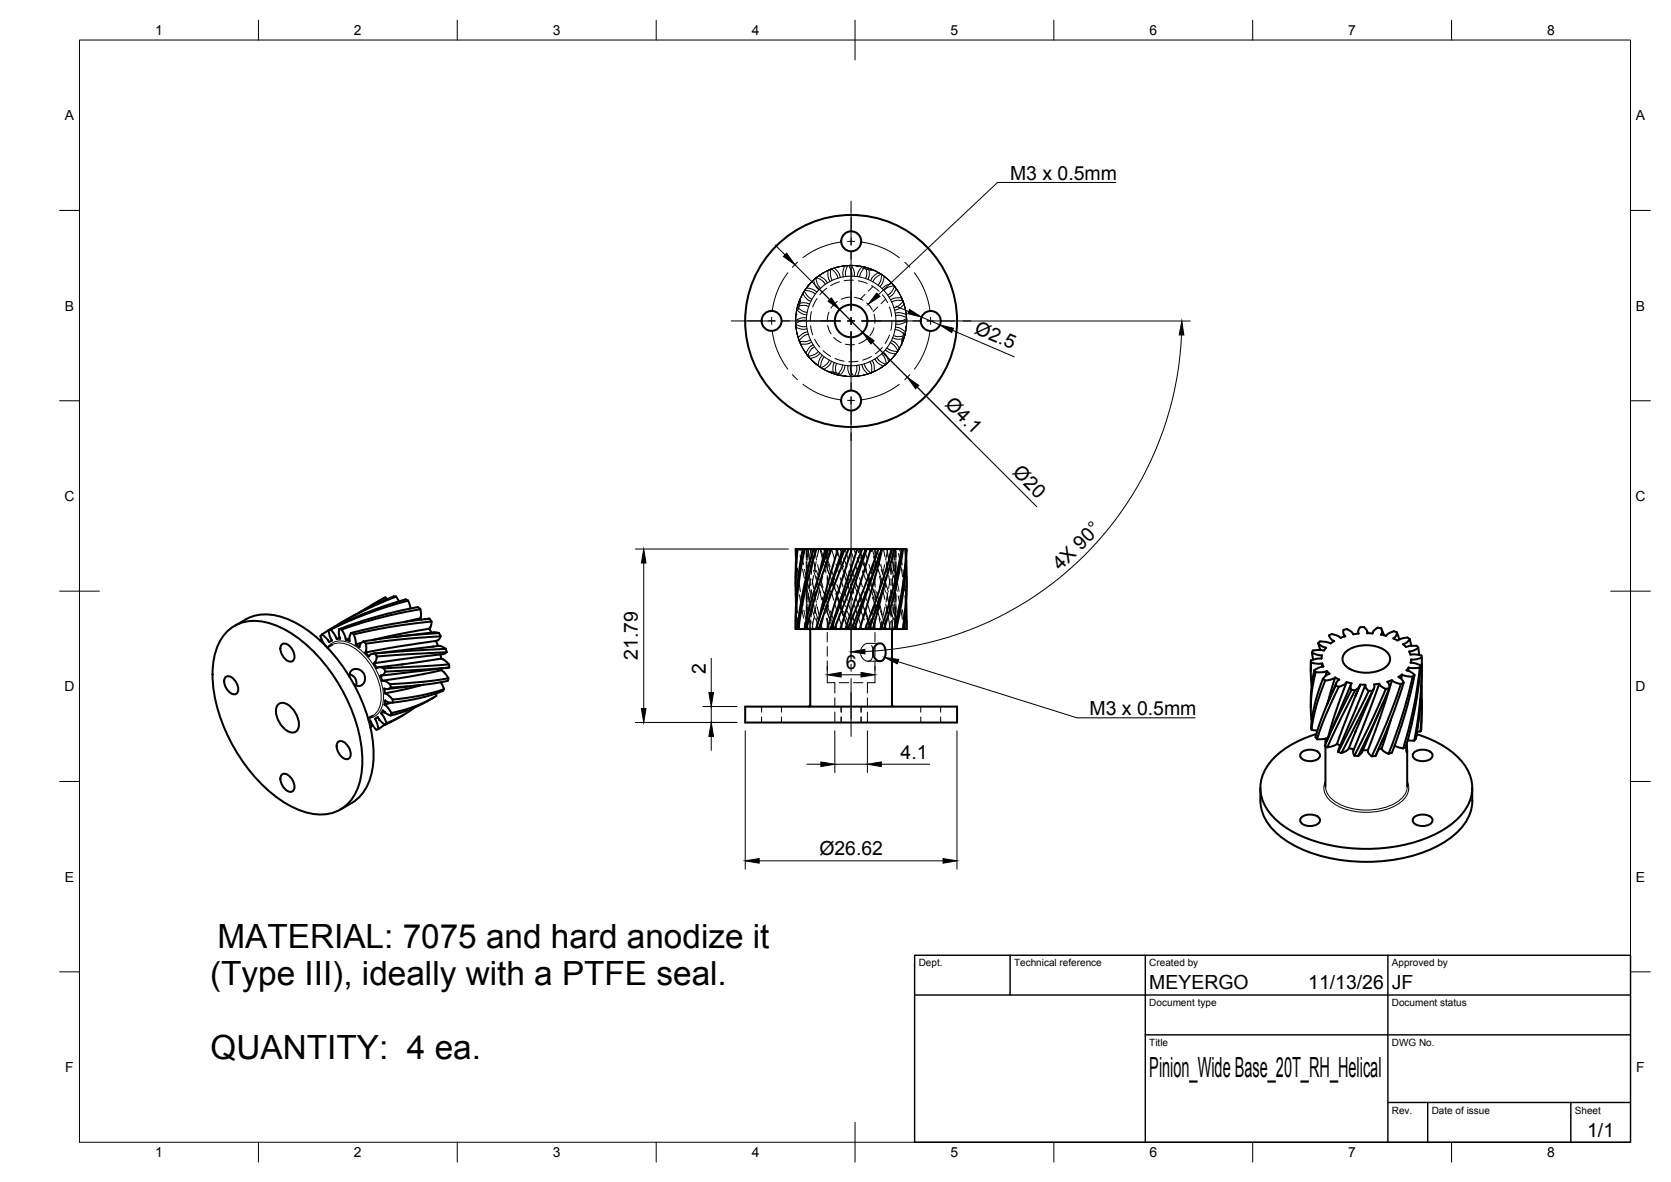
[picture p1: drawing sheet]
<svg xmlns="http://www.w3.org/2000/svg" width="420mm" height="297mm" viewBox="0 0 420 297" stroke-linecap="round" stroke-linejoin="round" font-family="sans-serif">
<!-- layer: Hidden -->
<g fill="none" stroke="#000" stroke-width=".25">
<path d="M200.1 80l-.1 .9M200.1 79.3l-.1 1.3M200.2 78.9l-.1 2.6M200.2 78.9l-.1 .9M200.2 78.4l-.2 1.8M200.3 77.9l-.1 .5M200.3 77.9l1.5 1 1.1 .2M200.3 77.9l-.1 1.5 .2-.5M200.4 77.4v.2M200.5 77.1l-.3 1.3M200.7 76.6l-.4 1.5M200.7 76.6l-.4 1.2"/>
<path d="M201 75.7l-.3 .9M201.2 75.2l-.1 .1M201.3 74.8l-.5 1.4 .4-1.2-.3 1M201.3 75.5l-.6 2.3M201.4 74.7l-.9 2.4M201.4 74.7h.1M201.4 74.7l-.4 .8M201.8 73.8l.5-.8-.9 1.7M201.8 73.8l-.4 .9M201.8 73.8l.9 1.2 1.2 .7M202 73.5l-.4 .7M202.3 73l1.7 .3 1 .6"/>
<path d="M202.6 72.7l-.8 1.3M202.6 72.7l-.7 1M202.6 72.7l-.3 .3M202.6 72.7l-.5 .7M202.8 79.9v2.1M203.1 71.9l-.5 .8M203.3 77l-.9-.3-1.9 .3-.2 .9M203.6 76.4l-.7 2.1M203.6 71.4l-.6 .7M203.6 71.4l-.8 1M203.8 71.1l-1.6 2M203.9 71l-.8 .9 .2-.2"/>
<path d="M204 78.3l-.3 2.4M204.1 70.8l-.5 .6M204.2 70.7l1.1-.9-.7 .7 .4 1.3 .9 1.1M204.5 70.4l-.9 1M205.1 69.9l.9-.6 1.1 .7 .9 1.1 1.3-.7-.5-1.1 .1-1.6 1-.3 .9 1.1 .5 1.2 1.3-.2v-1.2l.5-1.3 .1-.3h.9l.7 1.5v1.2l1.4 .2 .3-1.2 1-1.3 .9 .4 .2 1.7-.4 1 1.3 .6 .5-.9 1.5-1 .8 .5-.3 1.6-.7 1 .9 1 .9-.7 1.7-.5 .5 .8-.6 1.2-1.1 .9 .6 1.2 1.2-.4 1.6 .1 .2 1-1 .9-1.3 .4 .3 1.4 1.1-.1 1.5 .6 .2 1-1.6 .6-1.2 .1-.1 1.3 1.2 .4 1.2 1-.3 .9-1.8 .1-.9-.3-.6 1.2 1.1 .8 .8 1.3-.6 .7-1.5-.3-1.1-.7-.9 1 .8 1.1 .4 1.4-.8 .6-1.2-.7-.9-1.1-1.2 .7 .4 1.1-.1 1.7-1 .2-.9-1.1-.5-1.2-1.3 .2v1.3l-.5 1.3-.1 .2h-.9l-.7-1.5v-1.2l-1.3-.2-.4 1.2-1 1.3-.9-.4-.2-1.7 .4-1-1.2-.6-.9 1.1-1.2 .8-.8-.5 .4-1.6 .7-1-1-1-1.2 .9-1.4 .3-.5-.8 .6-1.2 1.1-.9-.6-1.2-1.2 .4h-1.6l-.2-1 1-1 1.3-.4-.3-1.4-1.2 .1-1.3-.5-.2-.1-.1-.9 1.6-.7h1.2l.1-1.4-1.1-.3-1.3-1.1 .3-.9 1.8-.1 1 .3 .6-1.2-1.2-.8-.8-1.3 .6-.7 1.5 .3 1.1 .7 .9-1-.6-.7zM205.3 69.8l1.5 .8 .7 .8M205.4 73.4l-1.2 1.8M205.4 75l-1 2.2M205.6 69.5l-1.2 1M205.6 69.5l-.9 .8M205.6 69.5l-.3 .3M205.6 69.5l-.7 .6"/>
<path d="M206.4 69l-.8 .5M206.9 68.6l-.8 .5M207 68.6l-1.1 .7M207.3 68.4l-2.2 1.5M207.4 68.4l-.9 .5M207.9 72.4l-1.8 1.7M208 71.1l-1.7 1.3M208.2 68l-.8 .4M208.2 68v1.7l.5 1M208.4 78.4l-.4 2.3M208.6 67.8l.5-.2-.9 .4M209.1 67.6l1 1.1 .6 1.2"/>
<path d="M209.5 67.5l-1.5 .6M209.5 67.5l-1.2 .4M209.5 67.5l-2.1 .9M210 67.3l-2.4 .9M210.4 67.2l-.9 .3M210.5 75.8l-1.5 1.6M211 67l-.9 .3M211.1 67l-1.3 .4M211.1 70.8l-2.2 1M211.3 69.7l-2 .7M211.4 67l-2.5 .7M211.5 66.9l-1 .2"/>
<path d="M212.4 66.8l-.9 .1M212.4 66.8l-.5 1.5 .1 1.3M212.8 66.7h.5l-.9 .1M213.2 66.7l2.5 .1M213.3 66.7l.8 1.5 .1 1.2M213.7 74.7l-2.2 .5M213.8 66.7l-1.6 .1M213.8 66.7l-1.3 .1M213.8 66.7l-2.3 .2M213.8 66.7h.9M214.1 66.7l1.3 .1M214.4 66.7l-2.6 .2"/>
<path d="M214.4 66.7l1.9 .2M214.6 70.4l-2.4 .2M214.8 69.4l-2.2 .1M214.9 74.7l2.1 .8M214.9 66.7l.9 .1M215.8 70.6l2.3 .6M216.2 69.6l2 .6M216.3 66.9l1.3 .3M216.3 66.9l.5 .1M216.6 66.9l1.5 .4M216.8 67l-1.5-.2 .4 .2M216.8 67l.9 .2 .2 1.9-.2 .9"/>
<path d="M216.8 67l-1 1.4-.3 1.1M216.9 67.4l2.3 .6M216.9 67l1.2 .3M217.1 67l.2 .1M217.5 74l-1.2 1.1M217.5 67.1l2.4 .9M217.9 76.1l.9 .9 .5 .9M218.1 67.3l.9 .3M218.4 67.4l1.4 .6M218.4 67.4l1.2 .5M218.7 67.5l.9 .4M219.1 71.8l2 1.4"/>
<path d="M219.2 67.7l.8 .4M219.4 67.8h.1M219.5 70.8l1.8 1.2M219.5 72l-1.1 1.1M219.6 67.9h.1M219.8 79l.2 2.2M220 68.1h.1M220 68.1l1.7 .9-.8-.5M220 68.1l.9 .4M220.4 68.3l.7 .4M220.7 77.2l-1.2 1.1M220.7 68.4l1.3 .8"/>
<path d="M220.9 68.5l-1.2 .9-.8 1.1M221 68.6l1 .6M221.2 68.7l.8 .5M221.5 68.9l2 1.6M221.6 69l.4 .2M221.7 69l-.3 1.6-.6 1.1M221.9 74.1l1.3 2M222 69.2l.8 .6M222.2 73l1.4 1.7M222.3 69.4l1 .8M222.5 69.6l.8 .6M222.7 75.2l-1.2 1.1"/>
<path d="M222.9 69.9l1.4 1.3M223.3 70.2l.6 .6M223.6 70.5l.7 .7M223.6 77.2l.6 2.3M223.9 70.9l.7 .6M224.2 71.1l.9 1.2M224.2 75.9l.7 2M224.3 71.2l.6 .7-.3-.4M224.3 71.2l-1.5 .5-1 .8M224.4 71.3l.7 1M224.6 71.6l.5 .7M224.8 71.8l1.4 2.1"/>
<path d="M224.9 71.9l.2 .4M224.9 71.9l-.8 1.6-.9 .7M225.1 78.7l1.3-.1 1.5 .5M225.1 72.3l.6 .7M225.2 79.3v2.2M225.4 72.5l.7 1.1-.6-.8M225.8 73.2l.5 .8M226.3 74l.9 2.1M226.3 74l.4 .9M226.4 74.3l1 2.4M226.6 74.7l.6 1.4M226.7 74.9l.4 .8-.2-.4"/>
<path d="M226.7 74.9h-1.7l-1.1 .5M226.8 75l.4 1.1M227 75.6l.7 2.4M227.1 75.7l-1.1 1.1-1.2 .6M227.2 76.1l.3 .9M227.3 76.4l.3 1.3M227.4 76.8l.2 .8M227.5 77.2l.2 .9M227.7 78.1l.3 2.3M227.7 78.1l.2 1M227.8 78.5l.2 2.5M227.9 78.9l.1 1.5"/>
<path d="M227.9 79.2l.1 1.2M227.9 79.1v.9v-.5M227.9 79.8v2.6M227.9 80l-1.4 .8h-1.2M200 80.9l.2 1.6M200 80.9l.1 1.2M200 80.9l.3 2.3M200 80.3l.2 2.6M200.1 81.8v-.5v.9M200.1 82.2l.2 1M200.1 82.2l1.5 .5 1.3-.1M200.3 83.2l.2 .9"/>
<path d="M200.3 83.3l.7 2.5M200.4 83.6l.3 1.3M200.4 83.7l.2 .9M200.5 84.3l.3 .9M200.6 84.6l1 2.4M200.8 85.2l.6 1.4M200.8 85.2l.5 1.1M200.8 85.2l.9 2.1M201.1 86.1l-.1-.5 .3 .9M201.3 86.5l.4 .8M201.7 87.3l.5 .8M201.8 87.4l1.4 2.1"/>
<path d="M202 87.7l.6 1.1M202 87.7l.5 .8M202.3 88.3l.6 .8M202.8 80.5l-1.3 .1-1.4 .7M202.9 89.1l1 1.1M202.9 89.1l.7 .9M202.9 89.1l.2 .3M202.9 89.1l.5 .7M203.1 83.4l.7 2M203.2 84l-1.2 .5-1 1.1M203.8 90.1l.9 1M203.8 90.2l.9 .9"/>
<path d="M203.8 81.8l.6 2.3M204.1 86l-1.1 .4-1.7 .1M204.2 90.5l.5 .6M204.4 90.8l.9 .8-.3-.3M204.4 86.6l1.4 1.7M204.5 90.9l2 1.5M204.7 91.1l1 .8M204.7 91.1l.8 .6M204.8 87.1l-.9 .7-.8 1.6M204.8 85.2l1.3 2M205.3 91.5l.7 .6M206 92.1l1.3 .8"/>
<path d="M206 92.1l1 .7M206 92.1l.4 .3M206 92.1l.8 .5M206.2 88.8l-.9 .8-1.5 .5-.7-.7 1 1.1M206.8 89.3l1.8 1.2M206.9 92.7l.7 .4M206.9 88.1l2 1.4M207.1 92.8l-.8-.5 1.7 1M207.1 92.8l.9 .5M207.2 89.7l-.6 1-.3 1.6M208 93.3h.1M208 93.3l.9 .3"/>
<path d="M208.1 93.3l2.4 .9M208.1 81.8l.9 2.1M208.2 93.4l1.4 .5M208.4 93.4l1.2 .5M208.4 93.5h.1M208.4 93.5l.9 .3M208.6 93.5h.1M208.8 93.4l2.3 .5M209 93.7l.9 .3M209.1 90.8l-.7 1.1-1.3 .9M209.7 84.8l1.8 1.3M209.8 91.1l2.1 .6"/>
<path d="M209.9 94l1.5 .4M209.9 94l1.2 .3M209.9 90.1l2.3 .7M210.4 91.3l-.3 1 .2 1.8 .9 .2M210.4 94.2l1.3 .2M210.8 94.2l.1 .1M211.2 94.3l.5 .1M211.7 94.4l1.9 .2M212.2 94.5l.9 .1M212.3 94.5l2.5 .1M212.3 94.3l.4 .2-1.5-.2M212.5 91.8l-.3 1.1-1 1.4"/>
<path d="M212.6 86.5l2.2 .1M212.6 94.6h1.3M213.3 94.6h.9M213.8 91.9l.1 1.2 .8 1.5M215.4 91.8l-2.2 .1M215.5 94.5l-1.3 .1M215.6 94.5l-.9 .1h.5M215.8 90.8l-2.4 .1M215.8 94.5l-1.6 .1M216 91.7l.1 1.4-.5 1.4M216.2 94.5l-2.5 .1M216.5 94.4l-2.3 .2"/>
<path d="M216.5 94.4l-.9 .1M217.5 94.2l-1 .2M217.9 85.2l-1.9 1.1M217.9 94.1l-.9 .2M218.2 94l-1.2 .3M218.5 93.9l-.8 .2M218.8 90.9l-2.1 .7M219.1 93.7l-2.5 .7M219.1 89.6l-2.2 .9M219.3 90.6l.5 1.1v1.7l-.9 .3-1-1-.6-1.3M219.4 93.5l-.5 .2M219.7 93.4l-1.2 .5"/>
<path d="M219.8 82.4l-1.1 2M220 93.3l-1.5 .6M220.4 93.1l-2.4 1M220.5 89.9l.7 .8 1.5 .9M220.6 92.9l-2.1 1M220.6 92.9l-.8 .5M221.5 92.5l-.9 .4M221.7 88.9l-1.7 1.3M221.8 87.3l-1.7 1.6M221.9 92.2l-.8 .5M222.1 88.5l.9 1 .4 1.5M222.1 92l-1.1 .7"/>
<path d="M222.4 91.8l-.8 .5M222.8 91.5l-.4 .3M222.9 91.4l-2.2 1.5M223 87.4l1 .7 1.7 .2M223.1 91.2l-.7 .6M223.4 91l-1 .8M223.6 90.8l-1.2 1M223.6 84.2l-1 2.1M223.8 90.6l-1.1 1 .7-.6M223.9 86.1l-1.3 1.8M224.1 85.6l1.2 .7 .9 1.2M224.1 90.3l-.6 .6"/>
<path d="M224.3 80.7l-.3 2.3M224.7 89.6l-1.3 1.4M225 89.2l-1.1 1.3M225.1 82.8l-.6 2.1M225.1 82.2l1.1 .2 1.5 1M225.2 88.9l-.8 1.1M225.4 88.7l-.5 .7M225.7 88.3l-.3 .4M225.8 88.2l-1.6 2M225.9 87.9l-.5 .8M226.1 87.6l-.7 1.1M226.2 87.5l-.5 .8z"/>
<path d="M226.3 87.4l-.9 1.3M226.4 87.1l-.4 .7M226.6 86.7h.1M226.6 86.7l-.4 .8M226.8 86.3l.4-1.2-.5 1.4M226.9 86.1h-.1M227 85.8l-.4 .9M227.1 85.4l-.3 .8zM227.3 83.5l-.6 2.3M227.4 84.8l-.3 .8M227.5 84.2l-.8 2.4M227.6 83.7v.2"/>
<path d="M227.6 82.4l.3-.5-.2 1.5M227.7 83.6l-.3 1.2M227.7 83.4l-.2 1-1.9 .2-.9-.3M227.7 83.2l-.3 1.6M227.8 82.9l-.3 1.4M227.8 82.9l-.1 .5M227.9 82l-.1 .9M227.9 81.5l-.1 1M228 80.8l-.1 1.2M228 80.4l-.1 1M228 81.1l-.1 .9M200.1 138h.1"/>
<path d="M200.2 139.2l.2 2.4M201 138v.3M201.2 139.5l.4 2.3M201.3 138l.1 .4M201.6 139.6l.4 2.3M202.8 138v2.8M202.8 138.5v1.6M202.9 138l-.1 1.8M202.9 138l.2 2M203.1 138l.2 .7M203.2 138l.3 2.8M203.3 138l-.2 2.8"/>
<path d="M203.6 139.9l.6 2.3M203.7 138l.2 .8M203.9 138l-.3 1.8M204.1 138l.3 2.3M204.3 140l.6 2.2M204.8 138l.5 2.7M205 138l-.5 2.7M205.9 138l-.4 2M206.2 138l.6 2.5M206.3 138l.4 1.1M206.7 139.1l.8 2.2M207.1 138l.4 1.1"/>
<path d="M207.2 138l.8 2.7M208 138v1.9M208.7 138l-.6 2.2M209.1 138l.8 2.6M210.1 138l.5 1.5M210.8 139.1l-.4-1.1 .8 2.7M211.2 138l.5 1.1M212 138l-.8 2.5M212.5 138l.8 2.6M213.8 138l.2 .5M213.8 138l.9 2.7M214 138.5h.1"/>
<path d="M214.2 138l-.2 .5M214.7 138l.4 1M215.6 138l.4 .9M216 138l.8 2.5M216.1 138l.7 2M217.3 138l.8 2.7M217.7 138l-.6 1.8M218.9 138l.3 .7M219.3 138l.6 2.2M219.6 139.8l.8 2.2M220 138.6l-.2-.6 .6 1.6M220 138v1.9"/>
<path d="M220.4 139.7l.8 2.3M220.5 138l.7 2.7M220.8 138l-.8 2.7M222.1 138l.4 2M222.7 138l.1 .2M223 138l.5 2.7M223.2 139.4l.6 2.3M223.2 138l-.5 2.7M223.4 138l.1 .2M223.8 139.3l.7 2.3M223.9 138l-.3 2.3M224.1 138l.3 1.8"/>
<path d="M224.7 138l.2 2.8M224.8 138l-.3 2.8M225.1 138l-.1 2M225.1 138l.1 1.8M225.3 138l-.1 2.8M225.3 138.5v1.6M225.9 139.1l.5 2.3M226.2 138l.1 .5M226.5 139.6l.4 2.4M227.5 138l.1 1.9M227.7 138l.2 2.7M200 156l.1 2.1"/>
<path d="M200 145l.1 1.9M200.1 148.1l.1 2.4M200.2 151.7l.1 2.4M200.2 140.7v.5M200.3 142.4l.1 2.3M200.3 151.7l.2 2.4M200.4 155.2l.3 2.9M200.5 142.8l.2 2.3M200.6 145.9l.3 2.4M200.6 155.2l.4 2.9M200.9 146.3l.4 2.4M201 149.5l.4 2.3"/>
<path d="M201.4 149.8l.5 2.4M201.6 153l.5 2.3M201.8 143l.5 2.3M202.1 153.3l.5 2.4M202.3 143.1l.5 2.3M202.3 156.5l.3 1.6M202.5 146.5l.6 2.3M202.8 155.3v2.8M202.8 151.7v2.4M202.8 149.1v2.4M202.8 144.6v2.4M202.8 141v2.4"/>
<path d="M202.8 141.3v1.5M202.8 149.5v1.6M202.8 152.3v1.5M202.8 150.5l.1-2.4 .1 2.4M202.8 152.7l.1 2.4M202.8 142l.1 2.4M202.8 145.5v2.4M202.8 156.1v2M202.9 156.8l.3 1.3M202.9 156.3l.2 1.8M203 145.5l.1 2.4M203 142l-.1 2.3"/>
<path d="M203 152.6l-.1 2.3M203.1 146.6l.6 2.3M203.1 151.7l.2 2.4M203.1 144.6l-.1 2.3M203.2 155.3l-.3 2.8M203.2 141.2l.2 2.4M203.3 149.1l.2 2.4M203.3 149l-.2 2.4M203.4 150l.6 2.3M203.5 155.3l.3 2.8M203.5 141l-.3 2.4M203.5 144.7l.3 2.4"/>
<path d="M203.5 151.7l-.2 2.4M203.6 152.7l.4 2.3M203.7 142l.3 2.3M203.8 145.5l-.3 2.3M203.9 155.8l-.3 2.3M204 148.3l.3 2.3M204 148.2l-.3 2.3M204 150l.7 2.3M204.2 156.2l.2 1.9M204.2 145.5l.4 2.4M204.3 141.9l-.4 2.4M204.3 153.4l.7 2.3"/>
<path d="M204.4 152.2l-.4 2.4M204.5 151.8l.5 2.4M204.6 144.6l-.4 2.4M204.6 143.3l.7 2.3M204.6 155.3l-.4 2.8M204.6 141.4l.5 2.4M204.8 149l.5 2.3M205 153.4l.7 2.3M205.1 148.7l-.5 2.3M205.2 155.3l.6 2.8-.5-1.2M205.2 141.1l-.4 2.4M205.3 151.8l-.5 2.3"/>
<path d="M205.3 143.4l.7 2.3M205.3 144.9l.5 2.4M205.5 152.5l.5 2.4M205.6 141.9l.5 2.3M205.6 146.8l.8 2.2M205.9 155.8l-.5 2.3M205.9 144.8l-.6 2.7M206 148.3l-.5 2.3M206.1 156.9l.4 1.2M206.1 148.4l.5 2.4M206.3 156l.5 2.1M206.4 145.4l.5 2.3"/>
<path d="M206.4 146.8l.8 2.2M206.7 150.1l.6 1.7M206.7 150.1l.8 2.3M206.9 144.8l-.6 2.3M206.9 151.9l.6 2.3M207 155.3l-.7 2.8M207.1 141.7l.6 2.3M207.1 140.2l.8 2.2M207.2 148.9l.6 2.3M207.5 150.2l.8 2.2M207.7 153l.7 2.2M207.8 141.4l-.6 2.3"/>
<path d="M207.8 155.4l.8 2.7M207.8 142.4l.8 2.3M207.9 151.9l-.6 2.3M207.9 153.5l.8 2.3M207.9 140.2l.8 2.3M208 145.1l.6 2.3M208 141.1v2.4M208 144.6v2.4M208 148.2v2.4M208 151.8v2.4M208 155.4v2.3M208 158.9v2.4"/>
<path d="M208.1 152.3l.7 2.3M208.3 141.8l.6 2.4M208.3 143.5l.8 2.3M208.8 153.5l.8 2.3M208.8 156.3l.6 1.8M208.9 148.4l-.7 2.3M209 148.6l.6 2.2M209 145.8l.8 2.2M209.1 155.8l.7 2.3M209.1 156.9l.5 1.2M209.1 143.6l.9 2.2M209.3 145.3l.6 2.3"/>
<path d="M209.5 146.9l.9 2.2M209.8 156.1l-.5 2M209.8 145l-.6 2.3M210 152l.7 2.2M210 156.9l.5 1.2M210.1 149.2l.8 2.2M210.2 141.8l.7 2.2M210.3 148.7l.7 2.3M210.4 146.9l.9 2.2M210.8 150.2l.9 2.2M210.9 152.7l-.7 2.2M210.9 141.6l-.7 2.3"/>
<path d="M211 140.7l.8 2.2M211 155.4l.9 2.7M211.2 140.3l.9 2.2M211.2 152.3l.8 2.3M211.3 145.2l.7 2.3M211.3 152.6l.7 2.2M211.3 152.6l.8 2.2M211.3 152.1l.7 2.3M211.5 141.8l.8 2.3M211.7 150.2l.9 2.2M211.9 149.3l-.7 2.2M212.1 153.6l.9 2.2"/>
<path d="M212.1 140.2l.9 2.3M212.1 144l.8 2.3M212.3 148.6l.8 2.3M212.4 155.7l.8 2.4M212.4 155.5l.8 2.6M212.5 143.6l.9 2.2M212.6 145.2l.7 2.3M213 145.8l-.7 2.3M213 153.6l.9 2.2M213.1 156.5l-.5 1.6M213.3 147.4l.7 2.1 .6-1.7M213.4 156.9l.5 1.2"/>
<path d="M213.4 152l.7 2.3M213.4 143.6l.9 2.2M213.7 141.8l.7 2.2M213.7 148.6l.7 2.3M213.8 146.9l.9 2.2M214 153.8l-.5 1.6M214 142.8l-.6 1.9M214 153.8h.1M214 153.8l.6 1.8M214 142.7l.7 2.2M214.5 155.4l.9 2.7M214.8 146.9l.8 2.2"/>
<path d="M214.8 145.1l.7 2.3M214.8 152l.7 2.3M215 156.7l.5 1.4M215.1 141.8l.7 2.3M215.1 146.1l.8 2.2M215.2 150.2l.8 2.2M215.5 140.1l.9 2.2M215.6 155.5l-.8 2.6-.4-1.2M215.7 144.3l-.8 2.3M215.9 148.6l.7 2.2M215.9 155.4l.8 2.7M216.1 150.2l.8 2.2"/>
<path d="M216.1 145.2l.8 2.3M216.3 149.4l.7 2.3M216.4 140l.9 2.3M216.5 153.6l.8 2.2M216.7 152.1l-.7 2.3M216.7 140.9l-.7 2.3M216.8 143.4l.9 2.3M216.9 152l.7 2.2M217.1 141.6l.7 2.3M217.2 141.1l.7 2.3M217.2 148.6l.7 2.3M217.4 153.5l.8 2.3"/>
<path d="M217.4 152.8l.8 2.3M217.7 143.4l.8 2.2M217.7 148.7l-.7 2.3M218 155.4l.8 2.7M218.1 146.8l.8 2.2M218.2 145l.6 2.3M218.2 152l.7 2.3M218.3 144.5l.8 2.3M218.5 141.8l.6 2.3M218.6 156.2l.6 1.9M218.6 156.9l.5 1.2M218.8 145.3l-.7 2.3"/>
<path d="M218.9 155.8l-.7 2.3-.4-1.2M219 146.7l.8 2.3M219.2 148.4l.6 2.3M219.2 155.5l.8 2.6M219.4 150.1l.8 2.2M219.5 145.3l.6 2.2M219.5 147.9l.7 2.2M219.7 141.8l-.6 2.4M219.9 152.3l-.7 2.3M220 141.1v2.4M220 144.6v2.4M220 148.2v2.4"/>
<path d="M220 151.8v2.4M220 155.4v2.3M220 158.9v2.4M220.1 151.9l.6 2.3M220.2 150.1l.8 2.2M220.2 141.4l.7 2.3M220.4 148.7l.6 2.3M220.6 153.5l.7 2.2M220.6 151.3l.7 2M220.8 140.7l.5 1.5M220.8 148.9l-.6 2.3M220.8 143.2l.8 2.2"/>
<path d="M221 155.3l.7 2.8M221.1 144.8l.6 2.3M221.3 152.2l.5 2.3M221.4 153.5l.7 2.2M221.5 141.9l.5 2.3M221.6 143.1l.7 2.2M221.7 145.4l-.6 2.3M221.7 156.9l.4 1.2M221.7 156l-.4 2.1M222 146.5l.7 2.3M222 148.3l.5 2.3M222.1 155.6l.5 2.5"/>
<path d="M222.2 145.3l.6 2.4M222.4 141.9l-.5 2.3M222.5 156.9l.4 1.2M222.5 152.5l-.5 2.4M222.7 146.5l.7 2.3M222.7 145l-.6 2.6M222.7 151.8l.5 2.3M222.8 141.1l.4 2.4M222.8 155.3l-.6 2.8M223 148.9l.4 2.3M223 149.9l.7 2.3M223.2 149l-.4 2.3"/>
<path d="M223.4 141.5l-.5 2.3M223.4 155.3l.5 2.8M223.5 144.6l.3 2.4M223.5 151.8l-.4 2.4M223.6 152.4l.4 2.3M223.7 141.9l.4 2.4M223.7 149.9l.6 2.3M223.8 145.5l-.4 2.4M223.9 156.2l-.3 1.9M224 148.2l.3 2.3M224 153.4l.6 2.3M224 148.3l-.3 2.3"/>
<path d="M224.2 142.8l.6 2.3M224.2 155.9l.3 2.2M224.2 145.5l.3 2.3M224.3 142l-.3 2.3M224.4 152.7l-.4 2.3M224.5 151.7l.2 2.4M224.5 141l.3 2.4M224.5 144.7l-.3 2.4M224.6 155.3l-.4 2.8M224.6 153.4l.6 2.3M224.7 149l.2 2.4M224.7 142.8l.6 2.3"/>
<path d="M224.7 149.1l-.2 2.4M224.9 155.3l.2 2.8M224.9 141.2l-.3 2.4M224.9 144.6l.1 2.3M224.9 151.7l-.2 2.4M225 152.6l.1 2.3M225 142l.1 2.3M225 146.3l.6 2.3M225 145.5l-.1 2.4M225.1 156.3l-.2 1.8M225.2 156.1v2l-.3-1.3M225.2 145.5l.1 2.4"/>
<path d="M225.2 150.5l-.1-2.4-.1 2.4M225.2 152.7l-.1 2.4M225.2 142l-.1 2.4M225.3 155.3l-.1 2.8M225.3 151.7v2.4M225.3 149.1v2.4M225.3 144.6l-.1 2.4M225.3 141v2.4M225.3 141.3v1.5M225.3 149.5v1.6M225.3 152.3v1.5M225.5 156.8l.3 1.3"/>
<path d="M225.6 146.2l.5 2.4M225.8 149.8l.5 2.3M226.3 149.7l.4 2.4M226.5 153.3l.4 2.3M226.6 142.6l.3 2.3M226.9 153.3l.3 2.3M227 143.2l.4 2.3M227.1 156.8l.1 1.3M227.1 146.1l.3 2.4M227.4 156.8l.1 1.3M227.5 146.7l.2 2.4M227.5 149.7l.2 2.3"/>
<path d="M227.8 141.1l.1 2.4M227.8 150.3l.1 1.4M227.8 153.2l.1 2.4M227.9 144.7l.1 2.6M227.9 156.8l.1 1.3M191.5 177.6v1.4M196.5 177.6v1.4M208 169.7v1.9h1.8M208 162.5v2.4M208 166.1v2.4M209.9 171.6v2.6M209.9 175.4v2.4"/>
<path d="M209.9 179v2.6M211 171.6h2.4M211.5 177.6v1.4M214.6 171.6h2.4M216.4 164.3l.7 1.4 1.1 .5M216.5 177.6v1.4M218.1 171.6v2.6M218.1 175.4v2.4M218.1 179v2.6M218.2 161.7l-.9 .3-.8 1.2M218.2 166.2h3.1M218.2 161.7h3.1"/>
<path d="M219.2 162.2l.3 1.4M219.5 164.3l-.4 1.4-.3 .3-.6 .2M220 169.7v1.9h-1.8M220 162.5v2.4M220 166.1v2.4M231.5 177.6v1.4M236.5 177.6v1.4M191.5 180.2v1.4M196.5 180.2v1.4M211.5 180.2v1.4M216.5 180.2v1.4M231.5 180.2v1.4"/>
<path d="M236.5 180.2v1.4"/>
</g>
<!-- layer: Visible -->
<g fill="none" stroke="#000" stroke-width=".51">
<path d="M200.3 138l.2 .1-.4 6.4 .1 7.2M200.3 138l-.3 9.3M200.3 138h-.2l.1 2.7M200.5 138h1.4M201.8 138h.5l-1 5.1-.7 5.7-.6 9.3M201.8 138l-1.4 9.5-.3 6.2-.1 4.4M202.3 138h2.3M205.3 138h2.2M208.2 138h.1M208.2 138h-.7l-1.6 6.8M208.2 138l-1.5 4.2M209.1 138h1.6"/>
<path d="M211.9 138h.5M211.9 138h-1.2l-2.6 8.9-2.2 8.9M211.9 138l-5.2 15.3M213.3 138h.9M214.2 138h1.3l-1.5 4.8M214.2 138l-3.9 12.2-2.3 7.9M215.5 138h1.3M217.7 138h.2M217.9 138h1l-4.9 15.8M217.9 138l-3.9 11.5M218.9 138h2M221.3 139.1l-6.5 19"/>
<path d="M221.7 138h.1M224.3 138h-2.5l-2.6 10-3 10.1M224.9 138h1.8M227.1 138h.8M56.9 158.9a10.1 10.1 0 0 1 10.4-2.4 30.8 30.8 0 0 1 16.1 12.7 40.3 40.3 0 0 1 7.7 22 14.1 14.1 0 0 1-4.4 11.5 11 11 0 0 1-11 1 33.7 33.7 0 0 1-15.7-13.9 38 38 0 0 1-6.5-22.2 14 14 0 0 1 3.4-8.7zM59 157.3a12.8 12.8 0 0 1 8-2.9 21.5 21.5 0 0 1 13.4 6.5 42.7 42.7 0 0 1 13.5 27.8 15.7 15.7 0 0 1-3.4 11.5l-2.1 1.6-2.8 1.6M80.9 159.4a.93 .93 0 0 0 0 1.4l1 1.5M82.6 158.4l.3 1.5 .5 1-.2 .1M82.6 158.4l-1.7 1.1 1.4 1.1 .5 .8 .7-.5M83.1 158.2l-.5 .2M85.3 158.1l-.1 1.3 .3 1.1M85.3 158.1l.6 .1"/>
<path d="M88.3 159.1l.7 .3M88.9 159.4l.5 1.5v1M96.9 150.1l-3.4 2M97.3 150.6a.68 .68 0 0 0-1.2 0l-5.7 3.3M99.6 149.9h-.6l-5.7 2.5-7.6 4.1M99.6 149.9l-8.2 3.6-4.2 2.2-4.5 2.7M99.6 149.9l.7 1.2M102.6 150.9a2.35 2.35 0 0 0-2.3 .2l-9 3.2-8.7 4.1M103.2 152.9l-.3-1.3a.47 .47 0 0 0-.6-.6l-4.7 1.4-5.3 1.8-9.2 4 1 1.2 .6 1.2M105.7 155.4l.2-.6-.1-1.1a.37 .37 0 0 0 0-.4 .37 .37 0 0 0-.5-.1l-5.2 1-5.4 1.3-8.8 2.7 .8 1.4 .3 1.2 .8-.4M105.7 155.4l-4 .9M105.7 155.4l.3 .3"/>
<path d="M105.7 153.1a1.52 1.52 0 0 0-2-.3l-6.1 1.4-4.7 1.3-7.6 2.6M107.9 158l.6 1M107.9 155.5l-9.2 1.3-9.6 2.1a1.02 1.02 0 0 0-1.1 .9l-.1 1.3M107.9 155.5l-1.1 .1M108 155.5l.5 .7M108.5 156.2l-.2 1.2-.4 .6-7.8 1.4-6.2 1.4M108.5 156.2l-10.4 1.4-9.2 1.8M110.4 159.1l-10.9 .9-8.1 1.2-.7 .6-.3 .8-.9-.7M110.4 159.1l-1.2-.2-10.2 1.2M110.4 159.1l.4 .8M200.5 158.1l1.1-7.8 1.6-7.1 1.4-5.2h.7l-2.6 9.4-1.1 5.3-.8 5.4M202.2 158.1l1.7-6.7 3-9.7 1.3-3.7h.9l-4.2 12.3-2.1 7.8"/>
<path d="M203.3 158.1l.4 .4v18.7M205.1 158.1l3.4-9.9 3.8-10 .1-.2h.9l-4.5 11.7-2.9 8.4M208.9 158.1l7.8-20 1-.1-7.9 20.1M213.2 158.1l4.4-11.2 3.3-8.9h.8l-3.7 10.1-3.9 10M214 142.8h.1M214 149.5l-2.7 8.6M214 153.8l-1.4 4.3M214 142.7l-5.2 15.4M217.5 158.1l3.9-10.6 2.9-9.5h.6l-2.2 8-4.3 12.1M221.3 150.1l-2.7 8M221.5 158.1l3.2-10.6 2-9.5h.4l-1.8 9.3-3 10.8M222.1 147.6l-2.6 10.5"/>
<path d="M224.7 158.1l-.4 .4v18.7M224.8 158.1l1.8-8.5 .7-4.7 .6-6.9-.2 5.7-.6 5.4-1.7 9M227.9 151.7v6.4M227.9 140.7l-.1 9.1-.8 8.3M228 156v2.1h-28M228 145l-.1 6.8-.6 6.3M334.9 159.3l1.4 .5 .8 .5 1.2-.4M334.9 159.3l-.7 .4 .1 .3 .5 .7 .6 .4M337.9 159.4l.2 .5M338.7 158.1a.83 .83 0 0 0-.9 .4 .83 .83 0 0 0 .1 .9l.4 .5M342 157.6l-.5 1 .1 .6-1.3 .2-.5-.7-1.2-.6M342 157.6a1.38 1.38 0 0 1 1.7 1l.1 .5"/>
<path d="M343.7 158.5l.3 .6M343.8 159.1l1.3 .1M346.4 157.8l-1 .8-.3 .6M346.4 157.7l.9 .2M347.3 157.9l.2 1-.3 .6 .7 .1a.72 .72 0 0 0 1-.3l1.6-.6M347.3 158l.7 1.7M350.5 158.6l.7 .3M351.2 158.9l.7 1.8M351.2 158.9l-.2 .9-.6 .7 1 .4M56.6 170.3a1.57 1.57 0 0 1 2.4 .7 3 3 0 0 1 .7 3.1 1.57 1.57 0 0 1-2.5-.6 3 3 0 0 1-.6-3.2zM70 177a2.59 2.59 0 0 1 3.4 .9 5.4 5.4 0 0 1 1.5 5.4 1.98 1.98 0 0 1-3.2 0 5.7 5.7 0 0 1-2-5.9zM70.7 162.1a1.57 1.57 0 0 1 2.5 .6 3 3 0 0 1 .6 3.2 1.57 1.57 0 0 1-2.4-.6 3 3 0 0 1-.7-3.2z"/>
<path d="M80.9 160.7l-.4 .3M83.5 162.1l-1.2 .7M85.4 160.2l-.7 .4M85.5 160.5l-.8 .1M87 160.8l.9 .3M87.9 169.4l.6 .3a2.26 2.26 0 0 1 1 2.6M87.9 170.2l.2-1.3 .4-.5 .5-.2 1.3 .1 1.1 .9 .4 1.5-.5 1.2-1 .5-.8-.1-.6-.4M90.9 161.6l-1.5 .3M91.4 161.2l.6 .6M91.9 164l.9 1M92 161.8l7.5-1 11.3-.9-.4 .7-.6 .4-10 1.5-7.9 1.5 .2-.7zM93.7 179.9l-1.2 .6"/>
<path d="M94 166.7l.7 1.2M94.2 164.2l.6 .8M95.6 169.8l.5-.1 .6-.6a.46 .46 0 0 1 .7-.4l15.5-.9zM95.6 169.8l.5 1.3M96.1 171.1l6.8-1.1 8.1-1.6 .8 .7 1 1.4-6.1 .8-7.8 .6a2.36 2.36 0 0 1-1.8-.6zM96.2 178.5l.7 .6 1.3 .7M96.3 178.5l-.5 .8M96.5 167.9l.4 .9M96.6 173l.2 1.2M96.7 178.9l-.9 .4 .7 .9 .7 1.5M98.1 171.9l.2 .9M98.4 176.6l-1.7 .5 .7 .6 1 1.5"/>
<path d="M98.4 179.2l-.1 .6M98.7 176.6l-1-.1-.9-.5-.1 1M98.7 175.8l.1 .8M101.2 179.8l-4.4 2.3M101.3 166.9l-6.1 .8M104.2 177.8l-3.2 2.1-3.8 1.8M106.6 172.1l-9.2 1.1M108.7 162.5l1.9-.2 1.5 .8M109 175.3l-5 2.6-2.7 1-3.1 .9M109.1 162.5l-15.3 1.8M109.6 161.1l.5 1.2M109.6 174.3l.1 .6-3.8 2-3.9 1.4-3.6 .9"/>
<path d="M110.7 164.4l.2 1.1M110.8 171.5l.6 1.1a.48 .48 0 0 1 .2 .6 .48 .48 0 0 1-.6 .2l-4.7 1.3-6.3 1a1.57 1.57 0 0 1-2.1-.8l-1.1-.7 5.9-1.2 3.3-.9M111 168v.4M111.7 173.2l-.5 .5-4.1 1.3-4.7 1.1-3.7 .5M112.1 163.1l-18.2 1.2-.8 .2-.4 .5M112.1 163l.2 .9M112.3 163.9l-.9 .5-17.4 2.3 .5-.5 .2-1.2M112.3 163.9l-17.6 1.1M112.6 171.1l-5.4 .9-8.9 .8-.9 .4-.8-.2M112.8 170.4l-.2 .7M112.9 167l-16.2 .9-1.6-.2-.4 .2M112.9 167l-1.2-1.1-.8-.4-10 1.5"/>
<path d="M112.9 167l.1 .7M187.4 177.6h53.2v4h-53.2zM203.7 177.2l-.4 .4M219.5 163.6v.7M220.1 162.2l.7-.4 .6-.1 .6 .2 .4 .6 .3 .9v1.1l-.3 .9-.7 .7-.6 .1-.6-.3-.8-1-.2-1.2zM224.3 177.2l.4 .4M329.6 166l.1 .5M329.9 164l1.4 .6 1.1 .1-.1 .8M329.9 164l.3 1.8M330.1 163.5l-.2 .5M330.5 168.4l.3 .5M331.4 161.6l.5-.4 1.7 .2 1 .3"/>
<path d="M332.3 165.5h-1.1l-1.6 .5v2.8M332.4 166.7l-.8 .1-1.9-.3-.1 2.8 .2 3M332.4 166.7v.9M332.5 166.7l.3 .8M332.6 170.6l.6 .4M332.8 167.5a3.8 3.8 0 0 0-2.4 1.1l-.2 1a36.8 36.8 0 0 0-.6 8.2M333.4 162.8l-.8-.3-1.2-.9 .6 1.8M333.4 162.8a.93 .93 0 0 1-1.3 .6l-2 .1M333.6 168.7l-1 .2h-1.8a27.8 27.8 0 0 0-1 12M333.6 168.7l-.3 1.1M333.6 168.6l.7 .7a2.64 2.64 0 0 0-1.9 1.9 39.4 39.4 0 0 0-2.8 11.7M333.8 176.7l1.9-6.4-.8 .4-1.7 .3a42.8 42.8 0 0 0-3.4 12.4"/>
<path d="M335.5 161.1l-.9 .6M335.7 170.3l1 .5-.6 .7-.2 .8M335.9 172.3a82.5 82.5 0 0 0-5 12.3l-.1 .7 .4 .5M335.9 172.3l.8 .3M336 171.6l-2.4 5.6M338.6 171.4l1.3 .3M338.6 163.6a8.9 8.9 0 0 1 9.9 0 2.49 2.49 0 0 1 1 2.5 2.49 2.49 0 0 1-1.7 2 9.1 9.1 0 0 1-9.2-.5 2.36 2.36 0 0 1 0-4zM339.6 172.1l-6 14.1M339.8 173.4l-4.6 9.3-2.1 4.7M339.8 173.3l.9 .2M339.9 171.8l-.3 .6 .2 1M340.8 174.8l-4.6 12.2"/>
<path d="M341.8 172.5l-1.1 2.6zM341.8 172.5h.1M343.3 172.1l.2 .8 .6 .8v.1l-7.6 15.2 .1-.9zM343.3 172.1l-1.3-.1-.4 .8a2.56 2.56 0 0 0-1.4 1.7l-6.4 13.3 1.5-.4 .9-.4M345.1 173.6h-.9M345.5 173l-4.8 11.2M346.8 171.8l-1.3 .2 .1 .5-.2 .6-8.1 16.2 1-.5 .9-.8M346.8 171.8l.5 .7 1.1 .7-3.1 7-4.7 9.7-.4-1.1zM349.3 172.9l-.9 .2M349.3 173l-3.8 8.7-4 8.3 1-1 5.3-12.4M350 170.9l-1.2 .4 .5 .8v.9M350 170.9l.6 .5 1.6 .5a151.5 151.5 0 0 1-7.3 18.2 1.55 1.55 0 0 1-1-1.5v-.1a191.2 191.2 0 0 0 6.1-17.6z"/>
<path d="M351.6 170.1l.8 .5 .5 1M352.5 169.5l-.9 .6M352.5 169.5l1 .4 1.7 .2a122.5 122.5 0 0 1-6.1 19.3M352.5 169.5l-.2 1.1M352.8 161.9l.7 .7M352.9 171.6a144.2 144.2 0 0 1-7.1 18.4l2-4.4M352.9 171.5l-.7 .4M353.5 162.6l1-.3h1.8l.3 .5M353.9 160.2l-1.7 .3-.8 .5M353.9 160.2l.6 .4M354.2 167.7l-.5 .8 .8 .2 1.2 .9M354.3 163.7l.3 .8h1.4l1.4 .2"/>
<path d="M354.5 160.6l.4 1.7M354.5 160.6l-.8 .9-.9 .4M354.7 166.5l1.1 .2 1.4 .5a102.8 102.8 0 0 1-3.7 20.5l-.7 .4M354.8 165.7l-.1 .8M355.7 169.6a120.3 120.3 0 0 1-5.7 19.6l-.9 .2M355.7 169.6l-.5 .4M356.6 162.8l.2 1.8M356.6 162.8l-1.1 .7-1.2 .2M357 167.8a103.6 103.6 0 0 1-4.2 20.3M357 167.8l-2 .1-.8-.1-.1 .8M357.2 167.2l-.2 .5M357.4 164.7l.1 .6"/>
<path d="M357.4 172.3l.1 6-.3 5.5M357.5 165.3a98.5 98.5 0 0 1-1.9 20.8M357.5 165.3l-1.4 .4h-1.3v.8M357.5 175.9l-.1 5.6-.2 2.3M357.5 166.9a96.7 96.7 0 0 1-1.5 18.8M70.7 194.8a1.57 1.57 0 0 1 2.5 .7 3 3 0 0 1 .6 3.1 1.57 1.57 0 0 1-2.4-.6 3 3 0 0 1-.7-3.2zM84.9 186.6a1.57 1.57 0 0 1 2.4 .7 3 3 0 0 1 .6 3.1 1.57 1.57 0 0 1-2.4-.6 3 3 0 0 1-.6-3.2zM92.7 181.1l.4-.1 .4 1 1.1 1.4M93.7 182.3l-.6 .5M95 180.3l-.5 .3M95.2 183.2l-.6 .2M96.7 182.1l-1.6 1.1-.3-1.5-.5-1 .7-.5 .4 .8 1.4 1.1"/>
<path d="M97.2 181.7l-.4 .4M316.9 198v3.3M327.2 189.1a3.4 3.4 0 0 1 4.6 .4 1.57 1.57 0 0 1-1.8 1.7 3 3 0 0 1-3-1v-.7zM329.7 182.8l.1 .6M329.8 183.4l1.4 .2M331 184.5a22.3 22.3 0 0 0-12.6 8.4 9.7 9.7 0 0 0 1.5 12.2 27.8 27.8 0 0 0 15.3 7.5 41.7 41.7 0 0 0 27-3.6 14.5 14.5 0 0 0 7.9-9.8 10.8 10.8 0 0 0-4.2-9.6 26.3 26.3 0 0 0-9.7-5.1M333.1 187.4l.7 .4M333.3 185.6v1.4M333.3 187.5v10.2M333.9 185.4l-.8 .3-1.9 .1M333.9 185.4a114.4 114.4 0 0 1 4.7-13.9l-.6 .5-1.4 .6a78.1 78.1 0 0 0-5.4 13.2M333.9 185.4h.1"/>
<path d="M336.2 187l.8 .3M336.5 189l.8 .2M339.2 188l1.2 .3M340.6 189.9l.9 .1M340.8 183.8l-1.6 4.2M342.7 188.5h1.2M345.8 190h-.9M347.4 188.2l.5 .6 1.2 .6M347.4 188.1l-.8 .2M349.7 180.8l-2.3 7.4M350.7 187.3l.7 .4 1.4 .4M353.7 187.1l.1 .9a.78 .78 0 0 1-.1 1l-.1-1.7"/>
<path d="M353.8 188.7v9M353.9 186l1.7 .1M355.5 189.1a3.4 3.4 0 0 1 4.6 .4 1.57 1.57 0 0 1-1.8 1.7 3 3 0 0 1-3-1v-.7zM356 185.6l-.4 .5M357.2 183.8l-.9 .1M370.2 198a12.7 12.7 0 0 1-1.5 8.3 21.5 21.5 0 0 1-12.3 8.4 42.9 42.9 0 0 1-30.9-2.2 15.6 15.6 0 0 1-8.2-8.6l-.4-2.7M327.2 205.4a3.4 3.4 0 0 1 4.6 .4 1.57 1.57 0 0 1-1.8 1.7 3 3 0 0 1-3-1v-.7zM355.5 205.4a3.4 3.4 0 0 1 4.6 .4 1.57 1.57 0 0 1-1.8 1.7 3 3 0 0 1-3-1v-.7z"/>
<circle cx="214" cy="60.6" r="2.51"/>
<circle cx="194" cy="80.6" r="2.51"/>
<circle cx="214" cy="80.7" r="4.1"/>
<circle cx="214" cy="80.7" r="26.6"/>
<circle cx="234" cy="80.7" r="2.51"/>
<circle cx="214" cy="100.7" r="2.51"/>
</g>
<!-- layer: Visible Narrow -->
<path d="M82.3 162.7a4.4 4.4 0 0 1 6-.9 15.9 15.9 0 0 1 8 15 4.2 4.2 0 0 1-3.7 3.7M83.5 162.1a5.5 5.5 0 0 1 6 1.1 15.8 15.8 0 0 1 6.3 13 4.8 4.8 0 0 1-2.1 3.7M333.3 196.3a4.4 4.4 0 0 0 2.1 5.7 16.4 16.4 0 0 0 16.3 0 4.4 4.4 0 0 0 2.1-5.7M333.3 197.7a5.5 5.5 0 0 0 4 4.6 15.8 15.8 0 0 0 14.4-1 4.8 4.8 0 0 0 2.1-3.6" fill="none" stroke="#000" stroke-width=".25"/>
<!-- layer: BORDER -->
<g fill="none" stroke="#000" stroke-width=".25">
<path d="M20 10.1h390v276.9h-390zM65 5.1v5M115 5.1v5M165 5.1v5M215 5.1v10M265 5.1v5M315 5.1v5M365 5.1v5M15 52.9h5M410 52.9h5M15 100.7h5M410 100.7h5"/>
<path d="M15 148.6h10M405 148.6h10M15 196.4h5M410 196.4h5M15 244.2h5M410 244.2h5M65 287v5M115 287v5M165 287v5M215 282.1v9.9M265 287v5M315 287v5"/>
<path d="M365 287v5"/>
</g>
<!-- layer: TITLEBLOCK -->
<path d="M230 240.1h180v46.9h-180zM230 250h180M254 240.1v9.9M288 240.1v46.9M349 240.1v46.9M288 260.1h122M349 277.1h61M359 277.1v9.9M395 277.1v9.9" fill="none" stroke="#000" stroke-width=".36"/>
<!-- layer: Smart Centers -->
<g fill="none" stroke="#000" stroke-width=".25">
<path d="M214 50.6v11M214 54.7v3.3M214 59.8v1.8M194 79.7v1.8M198.1 68.5a19.4 19.4 0 0 0-3.9 9.5M200.5 65.9l-1.2 1.3M211.3 60.8a20.1 20.1 0 0 0-9.4 4M213.1 60.7h1.8M214 63.3v14.7M214 79.8v1.8M216.7 60.8a19.8 19.8 0 0 1 9.4 4M227.5 65.9l1.3 1.3"/>
<path d="M229.9 68.5a19.9 19.9 0 0 1 3.9 9.5M234 79.8v1.7M183.9 80.7h11M194.2 83.3a20.1 20.1 0 0 0 3.9 9.5M196.7 80.7h14.6M199.2 94.2l1.3 1.2M201.9 96.5a19.4 19.4 0 0 0 9.4 4M213.1 80.7h1.8M214 83.3v14.7M214 99.7v11.1M216.7 80.7h14.6M226.1 96.6a19.9 19.9 0 0 1-9.4 3.9"/>
<path d="M228.7 94.2l-1.2 1.2M233.1 80.7h11M233.8 83.3a19.8 19.8 0 0 1-3.9 9.5M213.1 100.6h1.8M214 155v10.1M214 166.9v1.8M214 170.5v14.6"/>
</g>
<!-- layer: FD_Dimensions -->
<g fill="none" stroke="#000" stroke-width=".25">
<path d="M194.9 61.6l2.5 2.4M199.9 66.5l44.2 44.3M206.2 72.8l2.4 2.5M225.3 76.9l3.2 1.4M231.7 79.7l4.6 1.9M230.6 97.3l30.1 30.1M239.5 83l15.5 6.7M242.1 80.7h57.2M297.1 84.2a83.1 83.1 0 0 1-79.6 79.5M214 108.8v57.1M159.8 138h38.4M161.9 141.5v36.6"/>
<path d="M176.7 177.6h8.6M178.8 165.4v8.7M178.8 177.6v4M208 167.5v2M211.5 169.6h5M220 167.5v2M159.8 181.6h25.5M178.8 185.1v3.5M187.4 183.6v34.8M202.9 192.1h3.5M209.9 183.6v10.5M209.9 192.1h8.2"/>
<path d="M218.1 183.6v10.5M221.6 192.1h12.1M240.6 183.6v34.8M190.9 216.3h46.2"/>
</g>
<g fill="#000" stroke="#000" stroke-width=".25">
<path d="M197 64.5l.8-.9 2.1 2.9zM208.2 75.7l.8-.8 2.1 2.9zM228.7 77.8l3 1.9-3.4-.9zM216.9 83.6l2.9 2-.8 .9zM228.2 94.8l2.8 2.1-.8 .8zM236.3 81.6l3.5 .9-.5 1.1zM297.2 80.7l.5 3.5h-1.2zM161.9 138l.5 3.5h-1.1zM161.3 178.1h1.1l-.5 3.5zM178.2 174.1h1.2l-.6 3.5zM208 169.6l3.5-.6v1.1zM216.5 169l3.5 .6-3.5 .5z"/>
<path d="M214 163.8l3.5-.6v1.1zM178.8 181.6l.6 3.5h-1.2zM206.4 191.5l3.5 .6-3.5 .5zM218.1 192.1l3.5-.6v1.1zM187.4 216.3l3.5-.5v1.1zM237.1 215.8l3.5 .5-3.5 .6z"/>
</g>
<!-- layer: Leaders -->
<path d="M220.5 73.6l.8 .9-3 2zM222.4 165.2l3.6 .5-.4 1.1z" fill="#000" stroke="#000" stroke-width=".25"/>
<path d="M280.5 45.9h-29.7l-29.9 28.2M225.8 166.3l45 14.1h29.7" fill="none" stroke="#000" stroke-width=".25"/>
<g font-size="8.4">
<text x="54.7" y="238.3">MATERIAL: 7075 and hard anodize it</text>
<text x="52.8" y="247.6">(Type III), ideally with a PTFE seal.</text>
<text x="53" y="266.1">QUANTITY: 4 ea.</text>
</g>
<text font-size="7" x="289" y="270.6">Pinion_Wide Base_20T_RH_Helical</text>
<g font-size="4.9">
<text x="254" y="45.1">M3 x 0.5mm</text>
<text x="244.8" y="83.6" transform="rotate(23 244.8 83.6)">Ø2.5</text>
<text x="237.4" y="101.8" transform="rotate(45 237.4 101.8)">Ø4.1</text>
<text x="254.4" y="118.9" transform="rotate(45 254.4 118.9)">Ø20</text>
<text x="266.6" y="143.6" transform="rotate(-45 266.6 143.6)">4X 90°</text>
<text x="160.4" y="165.8" transform="rotate(-90 160.4 165.8)">21.79</text>
<text x="177.4" y="169.3" transform="rotate(-90 177.4 169.3)">2</text>
<text x="212.7" y="168.1">6</text>
<text x="273.9" y="179.7">M3 x 0.5mm</text>
<text x="226.4" y="190.7">4.1</text>
<text x="206" y="214.8">Ø26.62</text>
<text x="289" y="248.5">MEYERGO</text>
<text x="329" y="248.5">11/13/26</text>
<text x="350" y="248.5">JF</text>
<text x="399.1" y="285.7">1/1</text>
</g>
<g font-size="3.5">
<text x="39" y="8.8">1</text>
<text x="89" y="8.8">2</text>
<text x="139" y="8.8">3</text>
<text x="189" y="8.8">4</text>
<text x="239" y="8.8">5</text>
<text x="289" y="8.8">6</text>
<text x="339" y="8.8">7</text>
<text x="389" y="8.8">8</text>
<text x="16.3" y="30.2">A</text>
<text x="411.3" y="30.2">A</text>
<text x="16.3" y="78">B</text>
<text x="411.3" y="78">B</text>
<text x="16.2" y="125.9">C</text>
<text x="411.2" y="125.9">C</text>
<text x="16.2" y="173.7">D</text>
<text x="411.2" y="173.7">D</text>
<text x="16.3" y="221.6">E</text>
<text x="411.3" y="221.6">E</text>
<text x="16.4" y="269.4">F</text>
<text x="411.4" y="269.4">F</text>
<text x="39" y="290.8">1</text>
<text x="89" y="290.8">2</text>
<text x="139" y="290.8">3</text>
<text x="189" y="290.8">4</text>
<text x="239" y="290.8">5</text>
<text x="289" y="290.8">6</text>
<text x="339" y="290.8">7</text>
<text x="389" y="290.8">8</text>
</g>
<g font-size="2.5">
<text x="231" y="242.9">Dept.</text>
<text x="255" y="242.9">Technical reference</text>
<text x="289" y="242.9">Created by</text>
<text x="350" y="242.9">Approved by</text>
<text x="289" y="252.8">Document type</text>
<text x="350" y="252.8">Document status</text>
<text x="289" y="262.9">Title</text>
<text x="350" y="262.9">DWG No.</text>
<text x="350" y="279.9">Rev.</text>
<text x="360" y="279.9">Date of issue</text>
<text x="396" y="279.9">Sheet</text>
</g>
</svg>
